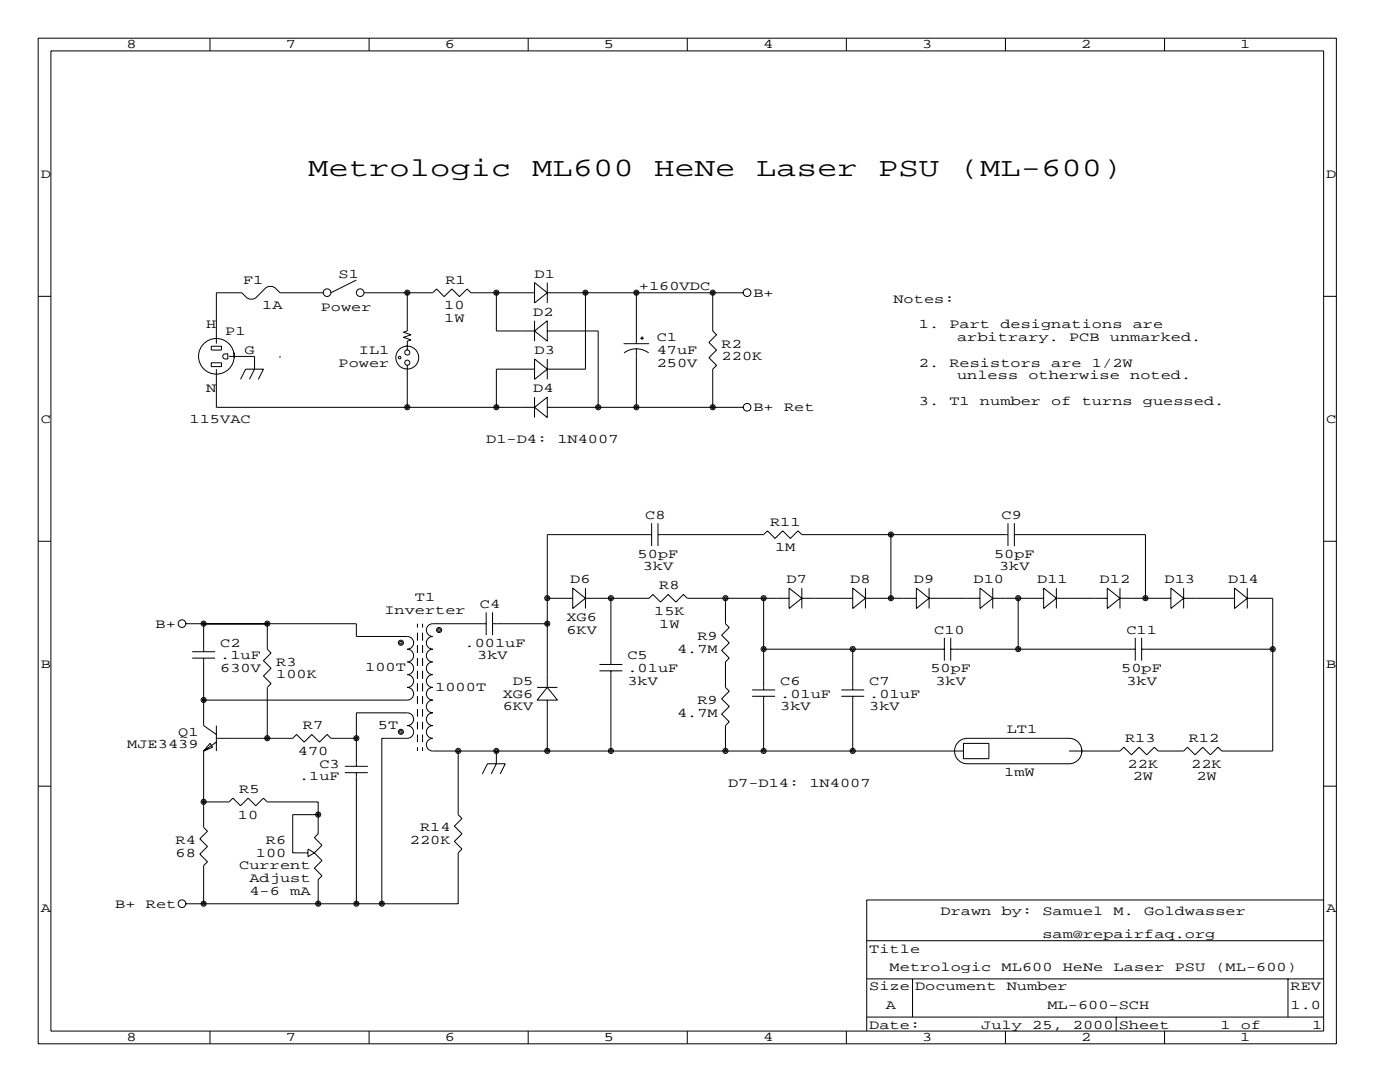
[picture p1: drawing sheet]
<svg xmlns="http://www.w3.org/2000/svg" width="279mm" height="216mm" viewBox="0 0 279 216" stroke-linecap="round" stroke-linejoin="round" font-family="sans-serif">
<g fill="none" stroke="#000" stroke-width=".2">
<path d="M7.6 7.6h259.1v200.7h-259.1zM10.2 10.2h254v195.5h-254zM41.9 7.6v2.6M73.7 7.6v2.6M105.4 7.6v2.6M137.2 7.6v2.6M168.9 7.6v2.6M200.7 7.6v2.6M232.4 7.6v2.6M7.6 59.1h2.6M64.5 58.4h-8.6l-1-1-.5-.3h-.8l-.5 .3-2 2-.6 .3h-.7l-.5-.3-1-1h-5.1v10.2M71.1 55.9l-5.1 2.5"/>
<path d="M72.6 58.4h13.8l.7-.7 1.5 1.5 1.6-1.5 1.5 1.5 1.5-1.5 .8 .7h12.7M81.3 58.4v7.6l-.8 .3 1.5 .5-1.5 .5 1.5 .5-.7 .3v1.7M99.1 58.4v7.6h7.6M106.7 56.4l2.5 2-2.5 2.1zM109.2 58.4h39.1M109.2 56.4v4.1M116.8 58.4v15.3h-7.6M127 58.4v10.2M142.2 58.4v7.6l.8 .8-1.5 1.5 1.5 1.5-1.5 1.6 1.5 1.5-.8 .8v7.6M264.2 59.1h2.5M42.2 72.4h2v.8h-2zM42.2 69.1h2v.7h-2z"/>
<path d="M43.2 73.7v7.6h63.5M44.5 70.9l.5-.3h.5v1h-.5a.51 .51 0 0 1-.5-.7zM45.7 71.1h5.1v2.6l-1 2M46.7 70.4v1M48 75.7l1-2h3.6l-1 2M55.9 71.1h.1M81.3 72.9v8.4M106.7 64v4.1M106.7 71.6l2.5 2.1-2.5 2zM106.7 79.2v4.1M106.7 66l2.5-2v4.1zM106.7 73.7h-7.6v7.6"/>
<path d="M109.2 71.6v4.1M109.2 66h10.2v15.3M124.5 68.6h5M124.6 70.4a4.1 4.1 0 0 1 4.8 0M127 69.6v11.7M127.8 67.5h.7M128.1 67.1v.8M106.7 81.3l2.5-2.1v4.1zM109.2 81.3h39.1M7.6 108h2.6M109.2 119.4h.1M109.2 119.4h5.1"/>
<path d="M114.3 117.3l2.5 2.1-2.5 2zM116.8 119.4h12.7l.8-.8 1.5 1.5 1.5-1.5 1.6 1.5 1.5-1.5 .8 .8h20.3M116.8 117.3v4.1M121.9 119.4v13.2M130 106.7h-20.8v30.5M130 104.4v4.6M131.3 106.7h21.1l.8-.8 1.5 1.5 1.5-1.5 1.5 1.5 1.6-1.5 .7 .8h41.2M131.3 104.4v4.6M144.8 119.4v5.1l.7 .7-1.5 1.5 1.5 1.6-1.5 1.5 1.5 1.5-.7 .8v5.1l.7 .7-1.5 1.5 1.5 1.6-1.5 1.5 1.5 1.5-.7 .8v5.1M152.4 119.4v18.3M157.5 117.3l2.5 2.1-2.5 2zM160 119.4h10.2"/>
<path d="M160 117.3v4.1M170.2 117.3l2.5 2.1-2.5 2zM172.7 119.4h10.2M172.7 117.3v4.1M177.8 106.7v12.7M182.9 117.3l2.5 2.1-2.5 2zM185.4 119.4h10.2M185.4 117.3v4.1M195.6 117.3l2.5 2.1-2.5 2zM198.1 119.4h10.2M198.1 117.3v4.1M201.2 104.4v4.6"/>
<path d="M202.4 106.7h26.2v12.7M202.4 104.4v4.6M203.2 119.4v10.1M208.3 117.3l2.5 2.1-2.5 2zM210.8 119.4h10.2M210.8 117.3v4.1M221 117.3l2.5 2.1-2.5 2zM223.5 119.4h10.2M223.5 117.3v4.1M233.7 117.3l2.5 2.1-2.5 2zM236.2 119.4h10.2M236.2 117.3v4.1"/>
<path d="M246.4 117.3l2.5 2.1-2.5 2zM248.9 119.4h5.1v30.5h-10.2l-.7-.8-1.5 1.5-1.6-1.5-1.5 1.5-1.5-1.5-.8 .8h-5.1l-.7-.8-1.5 1.5-1.6-1.5-1.5 1.5-1.5-1.5-.8 .8h-10.1M248.9 117.3v4.1M264.2 108h2.5M37.1 124.5h34v2.5h10.2a1.27 1.27 0 0 1 1.2 1.3 1.27 1.27 0 0 1-1.2 1.2 1.27 1.27 0 0 1 1.3 1.3 1.27 1.27 0 0 1-1.3 1.3 1.27 1.27 0 0 1 1.2 1.3 1.27 1.27 0 0 1-1.2 1.2 1.27 1.27 0 0 1 1.3 1.3 1.27 1.27 0 0 1-1.3 1.3 1.27 1.27 0 0 1 1.2 1.2 1.27 1.27 0 0 1-1.2 1.3h-40.7M38.4 131.3h4.5M38.4 130h4.5M40.6 124.5v5.5M40.6 131.3v13.5l2.6 1.8M53.3 124.5v5l.8 .8-1.5 1.5 1.5 1.5-1.5 1.6 1.5 1.5-.8 .8v10.1M83.3 124.5v.7M83.3 126.2v1.6"/>
<path d="M83.3 128.8v1.5M83.3 131.3v1.5M83.3 133.9v1.5M83.3 136.4v1.5M83.3 138.9v1.6M84.3 124.5v.7M84.3 126.2v1.6M84.3 128.8v1.5M84.3 131.3v1.5M84.3 133.9v1.5M84.3 136.4v1.5M84.3 138.9v1.6"/>
<path d="M97 124.5h-10.6a1.27 1.27 0 0 0-1.3 1.2 1.27 1.27 0 0 0 1.3 1.3 1.27 1.27 0 0 0-1.3 1.3 1.27 1.27 0 0 0 1.3 1.2 1.27 1.27 0 0 0-1.3 1.3 1.27 1.27 0 0 0 1.3 1.3 1.27 1.27 0 0 0-1.3 1.2 1.27 1.27 0 0 0 1.3 1.3 1.27 1.27 0 0 0-1.3 1.3 1.27 1.27 0 0 0 1.3 1.3 1.27 1.27 0 0 0-1.3 1.2 1.27 1.27 0 0 0 1.3 1.3 1.27 1.27 0 0 0-1.3 1.3 1.27 1.27 0 0 0 1.3 1.2 1.27 1.27 0 0 0-1.3 1.3 1.27 1.27 0 0 0 1.3 1.3 1.27 1.27 0 0 0-1.3 1.2 1.27 1.27 0 0 0 1.3 1.3 1.27 1.27 0 0 0-1.3 1.3 1.27 1.27 0 0 0 1.3 1.3h105.9M97 122.2v4.5M98.3 124.5h10.9M98.3 122.2v4.5M107.2 137.2h4.1M109.2 139.7v10.2M109.2 137.2l2.1 2.5h-4.1zM119.6 133.9h4.6M119.6 132.6h4.6M121.9 133.9v16M150.1 138.9h4.6M150.1 137.7h4.6"/>
<path d="M152.4 129.5h36.1M152.4 138.9v11M167.9 138.9h4.6M167.9 137.7h4.6M170.2 129.5v8.2M170.2 138.9v11M188.5 127.3v4.5M189.7 129.5h36.9M189.7 127.3v4.5M226.6 127.3v4.5M227.8 129.5h26.2M227.8 127.3v4.5"/>
<path d="M7.6 156.9h2.6M40.6 149.9v15.2l.8 .8-1.5 1.5 1.5 1.5-1.5 1.5 1.5 1.6-.8 .7v7.6M41.9 148.3l.5 .8-1.8 .8zM43.2 147.3h15.2l.8-.7 1.5 1.5 1.5-1.5 1.6 1.5 1.5-1.5 .7 .7h5.1M43.2 144.8v5.1M43.2 148.1l-2.6 1.8M53.3 147.3h.1M68.8 154.2h4.6M68.8 152.9h4.6M71.1 152.9v-10.7h10.2a1.27 1.27 0 0 1 1.3 1.3 1.27 1.27 0 0 1-1.3 1.3 1.27 1.27 0 0 1 1.3 1.3 1.27 1.27 0 0 1-1.3 1.2h-5.1v33M71.1 154.2v26.1M83.3 141.5v1.5"/>
<path d="M83.3 144v1.5M83.3 146.6v1.5M83.3 149.1v.8M84.3 141.5v1.5M84.3 144v1.5M84.3 146.6v1.5M84.3 149.1v.8M91.4 149.9v12.7l.8 .7-1.5 1.5 1.5 1.6-1.5 1.5 1.5 1.5-.8 .8v10.1h-54.3M96.3 154.4l1-2h3.5l-1 2M99.1 149.9v2.5l-1.1 2M191.1 148.3a2.54 2.54 0 0 1 1.9-1h20.4a2.54 2.54 0 0 1 2.5 2.6 2.54 2.54 0 0 1-2.5 2.5h-20.4a2.54 2.54 0 0 1-2.2-1.4 2.54 2.54 0 0 1 .3-2.7zM192.3 148.3h5.1v3.1h-5.1z"/>
<path d="M215.9 149.6v.5M264.2 156.9h2.5M40.6 160h5.1l.8-.7 1.5 1.5 1.5-1.5 1.6 1.5 1.5-1.5 .7 .7h10.2v6.4l-.8 .7 1.6 1.6-1.6 1.5M61.5 169.4l1.2 .8-1.2 .7zM62.7 170.2l1.6 1.5-1.6 1.5 1.6 1.6-.8 .7v4.8M63.5 162.6h-5.1v7.6h3.1M264.2 179.6h-91.2v26.1M173 195.3h91.2M173 187.7h91.2M182.1 195.3v7.6M257 195.3v7.6M41.9 205.7v2.6"/>
<path d="M73.7 205.7v2.6M105.4 205.7v2.6M137.2 205.7v2.6M168.9 205.7v2.6M173 202.9h91.2M200.7 205.7v2.6M222.8 202.9v2.8M232.4 205.7v2.6"/>
<circle cx="65.3" cy="58.4" r=".76"/>
<circle cx="71.9" cy="58.4" r=".76"/>
<circle cx="81.3" cy="58.4" r=".51"/>
<circle cx="81.3" cy="58.4" r=".25"/>
<circle cx="99.1" cy="58.4" r=".51"/>
<circle cx="99.1" cy="58.4" r=".25"/>
<circle cx="116.8" cy="58.4" r=".51"/>
<circle cx="116.8" cy="58.4" r=".25"/>
<circle cx="127" cy="58.4" r=".51"/>
<circle cx="127" cy="58.4" r=".25"/>
<circle cx="142.2" cy="58.4" r=".51"/>
<circle cx="142.2" cy="58.4" r=".25"/>
<circle cx="149.1" cy="58.4" r=".76"/>
<circle cx="43.2" cy="71.1" r="3.6"/>
<circle cx="79.8" cy="71.4" r=".25"/>
<circle cx="81.3" cy="71.4" r="2.29"/>
<circle cx="81.3" cy="70.3" r=".51"/>
<circle cx="81.3" cy="72.4" r=".51"/>
<circle cx="81.3" cy="81.3" r=".51"/>
<circle cx="81.3" cy="81.3" r=".25"/>
<circle cx="99.1" cy="81.3" r=".51"/>
<circle cx="99.1" cy="81.3" r=".25"/>
<circle cx="119.4" cy="81.3" r=".51"/>
<circle cx="119.4" cy="81.3" r=".25"/>
<circle cx="127" cy="81.3" r=".51"/>
<circle cx="127" cy="81.3" r=".25"/>
<circle cx="142.2" cy="81.3" r=".51"/>
<circle cx="142.2" cy="81.3" r=".25"/>
<circle cx="149.1" cy="81.3" r=".76"/>
<circle cx="109.2" cy="119.4" r=".51"/>
<circle cx="109.2" cy="119.4" r=".25"/>
<circle cx="121.9" cy="119.4" r=".51"/>
<circle cx="121.9" cy="119.4" r=".25"/>
<circle cx="144.8" cy="119.4" r=".51"/>
<circle cx="144.8" cy="119.4" r=".25"/>
<circle cx="152.4" cy="119.4" r=".51"/>
<circle cx="152.4" cy="119.4" r=".25"/>
<circle cx="177.8" cy="119.4" r=".51"/>
<circle cx="177.8" cy="106.7" r=".51"/>
<circle cx="177.8" cy="106.7" r=".25"/>
<circle cx="177.8" cy="119.4" r=".25"/>
<circle cx="203.2" cy="119.4" r=".51"/>
<circle cx="203.2" cy="119.4" r=".25"/>
<circle cx="228.6" cy="119.4" r=".51"/>
<circle cx="228.6" cy="119.4" r=".25"/>
<circle cx="36.3" cy="124.4" r=".76"/>
<circle cx="40.6" cy="139.7" r=".51"/>
<circle cx="40.6" cy="124.4" r=".51"/>
<circle cx="40.6" cy="124.4" r=".25"/>
<circle cx="40.6" cy="139.7" r=".25"/>
<circle cx="53.3" cy="124.4" r=".51"/>
<circle cx="53.3" cy="124.4" r=".25"/>
<circle cx="80" cy="128.2" r=".51"/>
<circle cx="80" cy="128.2" r=".25"/>
<circle cx="87.6" cy="125.7" r=".51"/>
<circle cx="87.6" cy="125.7" r=".25"/>
<circle cx="109.2" cy="124.4" r=".51"/>
<circle cx="109.2" cy="124.4" r=".25"/>
<circle cx="152.4" cy="129.5" r=".51"/>
<circle cx="152.4" cy="129.5" r=".25"/>
<circle cx="170.2" cy="129.5" r=".51"/>
<circle cx="170.2" cy="129.5" r=".25"/>
<circle cx="203.2" cy="129.5" r=".51"/>
<circle cx="203.2" cy="129.5" r=".25"/>
<circle cx="254" cy="129.5" r=".51"/>
<circle cx="254" cy="129.5" r=".25"/>
<circle cx="40.6" cy="160" r=".51"/>
<circle cx="40.6" cy="160" r=".25"/>
<circle cx="53.3" cy="147.3" r=".51"/>
<circle cx="53.3" cy="147.3" r=".25"/>
<circle cx="71.1" cy="147.3" r=".51"/>
<circle cx="71.1" cy="147.3" r=".25"/>
<circle cx="80" cy="146" r=".51"/>
<circle cx="80" cy="146" r=".25"/>
<circle cx="91.4" cy="149.8" r=".51"/>
<circle cx="91.4" cy="149.8" r=".25"/>
<circle cx="99.1" cy="149.8" r=".51"/>
<circle cx="99.1" cy="149.8" r=".25"/>
<circle cx="109.2" cy="149.8" r=".51"/>
<circle cx="109.2" cy="149.8" r=".25"/>
<circle cx="121.9" cy="149.8" r=".51"/>
<circle cx="121.9" cy="149.8" r=".25"/>
<circle cx="144.8" cy="149.8" r=".51"/>
<circle cx="144.8" cy="149.8" r=".25"/>
<circle cx="152.4" cy="149.8" r=".51"/>
<circle cx="152.4" cy="149.8" r=".25"/>
<circle cx="170.2" cy="149.8" r=".51"/>
<circle cx="170.2" cy="149.8" r=".25"/>
<circle cx="63.5" cy="162.5" r=".51"/>
<circle cx="63.5" cy="162.5" r=".25"/>
<circle cx="36.3" cy="180.3" r=".76"/>
<circle cx="40.6" cy="180.3" r=".51"/>
<circle cx="40.6" cy="180.3" r=".25"/>
<circle cx="63.5" cy="180.3" r=".51"/>
<circle cx="63.5" cy="180.3" r=".25"/>
<circle cx="71.1" cy="180.3" r=".51"/>
<circle cx="71.1" cy="180.3" r=".25"/>
<circle cx="76.2" cy="180.3" r=".51"/>
<circle cx="76.2" cy="180.3" r=".25"/>
</g>
<g font-size="5.3">
<text x="61.5" y="35.1">Metrologic</text>
<text x="106.2" y="35.1">ML600</text>
<text x="130.6" y="35.1">HeNe</text>
<text x="150.9" y="35.1">Laser</text>
<text x="175.3" y="35.1">PSU</text>
<text x="191.5" y="35.1">(ML-600)</text>
</g>
<g font-size="2.6">
<text x="25.3" y="9.7">8</text>
<text x="57" y="9.7">7</text>
<text x="88.8" y="9.7">6</text>
<text x="120.5" y="9.7">5</text>
<text x="152.3" y="9.7">4</text>
<text x="184" y="9.7">3</text>
<text x="215.8" y="9.7">2</text>
<text x="247.5" y="9.7">1</text>
<text x="8.1" y="35.5">D</text>
<text x="264.7" y="35.5">D</text>
<text x="48.5" y="56.6">F1</text>
<text x="67.6" y="55.4">S1</text>
<text x="88.9" y="56.6">R1</text>
<text x="106.7" y="55.4">D1</text>
<text x="127.5" y="57.9">+160VDC</text>
<text x="150.4" y="59.2">B+</text>
<text x="41.1" y="65.5">H</text>
<text x="52.3" y="61.7">1A</text>
<text x="64" y="62">Power</text>
<text x="88.6" y="61.7">10</text>
<text x="88.6" y="64.3">1W</text>
<text x="106.4" y="63">D2</text>
<text x="178.3" y="60.5">Notes:</text>
<text x="183.4" y="65.5">1.</text>
<text x="189.5" y="65.5">Part</text>
<text x="199.6" y="65.5">designations</text>
<text x="226.1" y="65.5">are</text>
<text x="45" y="66.8">P1</text>
<text x="48.8" y="70.6">G</text>
<text x="71.6" y="70.6">IL1</text>
<text x="106.7" y="70.6">D3</text>
<text x="131.1" y="68.1">C1</text>
<text x="131.1" y="70.6">47uF</text>
<text x="144" y="69.3">R2</text>
<text x="144" y="71.9">220K</text>
<text x="191" y="68.1">arbitrary.</text>
<text x="213.4" y="68.1">PCB</text>
<text x="221.5" y="68.1">unmarked.</text>
<text x="67.6" y="73.2">Power</text>
<text x="131.1" y="73.2">250V</text>
<text x="183.4" y="73.2">2.</text>
<text x="189.5" y="73.2">Resistors</text>
<text x="191" y="75.7">unless</text>
<text x="205.2" y="75.7">otherwise</text>
<text x="209.8" y="73.2">are</text>
<text x="217.9" y="73.2">1/2W</text>
<text x="225.6" y="75.7">noted.</text>
<text x="41.1" y="78.2">N</text>
<text x="106.4" y="78.2">D4</text>
<text x="150.4" y="82">B+</text>
<text x="156.5" y="82">Ret</text>
<text x="183.4" y="80.8">3.</text>
<text x="189.5" y="80.8">T1</text>
<text x="195.6" y="80.8">number</text>
<text x="209.8" y="80.8">of</text>
<text x="215.9" y="80.8">turns</text>
<text x="228.1" y="80.8">guessed.</text>
<text x="8.1" y="84.3">C</text>
<text x="37.8" y="84.3">115VAC</text>
<text x="97" y="88.4">D1-D4:</text>
<text x="111.3" y="88.4">1N4007</text>
<text x="264.7" y="84.3">C</text>
<text x="128.8" y="103.6">C8</text>
<text x="153.7" y="104.9">R11</text>
<text x="199.9" y="103.6">C9</text>
<text x="127.3" y="111.3">50pF</text>
<text x="128.3" y="113.8">3kV</text>
<text x="154.7" y="110">1M</text>
<text x="198.4" y="111.3">50pF</text>
<text x="199.4" y="113.8">3kV</text>
<text x="82.8" y="119.9">T1</text>
<text x="113.8" y="116.3">D6</text>
<text x="131.6" y="117.6">R8</text>
<text x="157" y="116.3">D7</text>
<text x="169.7" y="116.3">D8</text>
<text x="182.4" y="116.3">D9</text>
<text x="194.3" y="116.3">D10</text>
<text x="207" y="116.3">D11</text>
<text x="219.5" y="116.3">D12</text>
<text x="232.4" y="116.3">D13</text>
<text x="245.1" y="116.3">D14</text>
<text x="31" y="125.2">B+</text>
<text x="76.7" y="122.4">Inverter</text>
<text x="95.8" y="121.4">C4</text>
<text x="113" y="124">XG6</text>
<text x="130.6" y="122.7">15K</text>
<text x="131.6" y="125.2">1W</text>
<text x="43.9" y="129">C2</text>
<text x="43.9" y="131.6">.1uF</text>
<text x="92.7" y="129">.001uF</text>
<text x="95.2" y="131.6">3kV</text>
<text x="113" y="126.5">6KV</text>
<text x="125.2" y="131.6">C5</text>
<text x="135.1" y="130.3">4.7M</text>
<text x="139.2" y="127.8">R9</text>
<text x="186.4" y="126.5">C10</text>
<text x="224.8" y="126.5">C11</text>
<text x="8.1" y="133.2">B</text>
<text x="43.9" y="134.1">630V</text>
<text x="55.1" y="132.8">R3</text>
<text x="55.1" y="135.4">100K</text>
<text x="72.9" y="133.9">100T</text>
<text x="86.9" y="137.9">1000T</text>
<text x="102.4" y="136.7">D5</text>
<text x="125.2" y="134.1">.01uF</text>
<text x="125.2" y="136.7">3kV</text>
<text x="155.7" y="136.7">C6</text>
<text x="173.5" y="136.7">C7</text>
<text x="185.7" y="134.1">50pF</text>
<text x="186.7" y="136.7">3kV</text>
<text x="223.8" y="134.1">50pF</text>
<text x="224.8" y="136.7">3kV</text>
<text x="264.7" y="133.2">B</text>
<text x="100.3" y="139.2">XG6</text>
<text x="100.3" y="141.7">6KV</text>
<text x="135.1" y="143">4.7M</text>
<text x="139.2" y="140.5">R9</text>
<text x="155.7" y="139.2">.01uF</text>
<text x="155.7" y="141.7">3kV</text>
<text x="173.5" y="139.2">.01uF</text>
<text x="173.5" y="141.7">3kV</text>
<text x="25.4" y="149.4">MJE3439</text>
<text x="35.6" y="146.8">Q1</text>
<text x="60.5" y="145.5">R7</text>
<text x="75.4" y="145.5">5T</text>
<text x="200.9" y="146.3">LT1</text>
<text x="224.5" y="148.1">R13</text>
<text x="237.2" y="148.1">R12</text>
<text x="59.4" y="150.6">470</text>
<text x="59.7" y="155.7">.1uF</text>
<text x="63.8" y="153.2">C3</text>
<text x="200.4" y="154.9">1mW</text>
<text x="225" y="153.2">22K</text>
<text x="226.1" y="155.7">2W</text>
<text x="237.7" y="153.2">22K</text>
<text x="238.8" y="155.7">2W</text>
<text x="47.8" y="158.2">R5</text>
<text x="145.3" y="157">D7-D14:</text>
<text x="161.5" y="157">1N4007</text>
<text x="47.5" y="163.3">10</text>
<text x="83.8" y="165.9">R14</text>
<text x="35.1" y="168.4">R4</text>
<text x="35.1" y="170.9">68</text>
<text x="47.8" y="173.5">Current</text>
<text x="51.1" y="170.9">100</text>
<text x="53.1" y="168.4">R6</text>
<text x="81.8" y="168.4">220K</text>
<text x="49.8" y="176">Adjust</text>
<text x="49.8" y="178.6">4-6</text>
<text x="57.9" y="178.6">mA</text>
<text x="8.1" y="182.1">A</text>
<text x="23" y="181.1">B+</text>
<text x="29.1" y="181.1">Ret</text>
<text x="187.7" y="182.6">Drawn</text>
<text x="199.9" y="182.6">by:</text>
<text x="208" y="182.6">Samuel</text>
<text x="222.2" y="182.6">M.</text>
<text x="228.3" y="182.6">Goldwasser</text>
<text x="264.7" y="182.1">A</text>
<text x="173.5" y="190.2">Title</text>
<text x="208" y="187.2">sam@repairfaq.org</text>
<text x="173.5" y="197.6">Size Document</text>
<text x="177.5" y="193.8">Metrologic</text>
<text x="199.9" y="193.8">ML600</text>
<text x="200.9" y="197.6">Number</text>
<text x="212.1" y="193.8">HeNe</text>
<text x="222.2" y="193.8">Laser</text>
<text x="234.4" y="193.8">PSU</text>
<text x="242.6" y="193.8">(ML-600)</text>
<text x="257.6" y="197.6">REV</text>
<text x="176.8" y="201.4">A</text>
<text x="209" y="201.4">ML-600-SCH</text>
<text x="257.6" y="201.4">1.0</text>
<text x="25.3" y="207.8">8</text>
<text x="57" y="207.8">7</text>
<text x="88.8" y="207.8">6</text>
<text x="120.5" y="207.8">5</text>
<text x="152.3" y="207.8">4</text>
<text x="173.5" y="205.2">Date:</text>
<text x="184" y="207.8">3</text>
<text x="195.8" y="205.2">July</text>
<text x="206" y="205.2">25,</text>
<text x="214.1" y="205.2">2000 Sheet</text>
<text x="215.8" y="207.8">2</text>
<text x="243.6" y="205.2">1</text>
<text x="247.5" y="207.8">1</text>
<text x="247.7" y="205.2">of</text>
<text x="261.9" y="205.2">1</text>
</g>
</svg>
